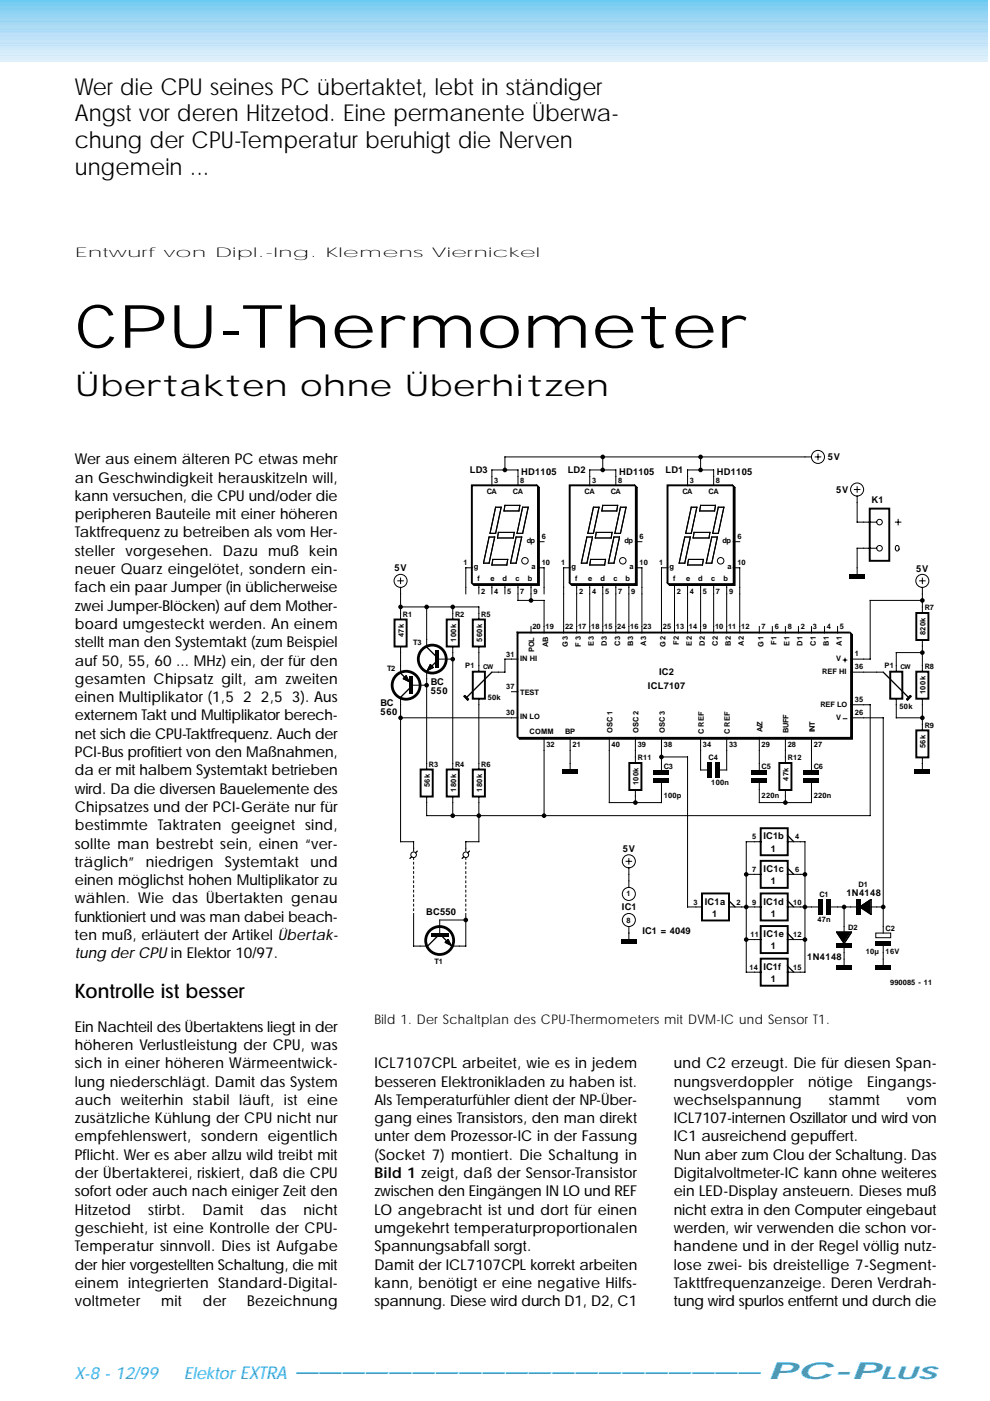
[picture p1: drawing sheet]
<svg xmlns="http://www.w3.org/2000/svg" width="210mm" height="297mm" viewBox="0 0 210 297" stroke-linecap="round" stroke-linejoin="round" font-family="sans-serif">
<path d="M0 13h209.5" fill="none" stroke="#d8eefc" stroke-width=".33"/>
<path d="M0 12.9h209.5" fill="none" stroke="#d7eefc" stroke-width=".33"/>
<path d="M0 12.9h209.5" fill="none" stroke="#d7eefb" stroke-width=".33"/>
<path d="M0 12.8h209.5" fill="none" stroke="#d7edfb" stroke-width=".33"/>
<path d="M0 12.7h209.5" fill="none" stroke="#d6edfb" stroke-width=".33"/>
<path d="M0 12.6h209.5" fill="none" stroke="#d5edfb" stroke-width=".33"/>
<path d="M0 12.5h209.5" fill="none" stroke="#d5ecfb" stroke-width=".33"/>
<path d="M0 12.4h209.5" fill="none" stroke="#d4ecfb" stroke-width=".33"/>
<path d="M0 12.3h209.5" fill="none" stroke="#d3ecfb" stroke-width=".33"/>
<path d="M0 12.2h209.5" fill="none" stroke="#d2ebfb" stroke-width=".33"/>
<path d="M0 12.1h209.5M0 12h209.5" fill="none" stroke="#d1ebfb" stroke-width=".33"/>
<path d="M0 11.9h209.5" fill="none" stroke="#d0eafb" stroke-width=".33"/>
<path d="M0 11.8h209.5M0 11.7h209.5" fill="none" stroke="#cfeafb" stroke-width=".33"/>
<path d="M0 11.7h209.5" fill="none" stroke="#cee9fb" stroke-width=".33"/>
<path d="M0 11.6h209.5" fill="none" stroke="#cde9fb" stroke-width=".33"/>
<path d="M0 11.5h209.5" fill="none" stroke="#cde9fa" stroke-width=".33"/>
<path d="M0 11.4h209.5" fill="none" stroke="#cce8fa" stroke-width=".33"/>
<path d="M0 11.3h209.5" fill="none" stroke="#cbe8fa" stroke-width=".33"/>
<path d="M0 11.2h209.5" fill="none" stroke="#cae8fa" stroke-width=".33"/>
<path d="M0 11.1h209.5" fill="none" stroke="#cae7fa" stroke-width=".33"/>
<path d="M0 11.1h209.5M0 11h209.5" fill="none" stroke="#c8e7fa" stroke-width=".33"/>
<path d="M0 10.9h209.5" fill="none" stroke="#c8e6fa" stroke-width=".33"/>
<path d="M0 10.8h209.5" fill="none" stroke="#c7e6fa" stroke-width=".33"/>
<path d="M0 10.7h209.5" fill="none" stroke="#c6e6fa" stroke-width=".33"/>
<path d="M0 10.6h209.5" fill="none" stroke="#c5e5fa" stroke-width=".33"/>
<path d="M0 10.5h209.5" fill="none" stroke="#c4e5f9" stroke-width=".33"/>
<path d="M0 10.5h209.5" fill="none" stroke="#c4e4f9" stroke-width=".33"/>
<path d="M0 10.4h209.5" fill="none" stroke="#c3e4f9" stroke-width=".33"/>
<path d="M0 10.3h209.5" fill="none" stroke="#c2e4f9" stroke-width=".33"/>
<path d="M0 10.2h209.5" fill="none" stroke="#c1e3f9" stroke-width=".33"/>
<path d="M0 10.1h209.5" fill="none" stroke="#c0e3f9" stroke-width=".33"/>
<path d="M0 10h209.5" fill="none" stroke="#c0e2f9" stroke-width=".33"/>
<path d="M0 9.9h209.5" fill="none" stroke="#bee2f9" stroke-width=".33"/>
<path d="M0 9.9h209.5" fill="none" stroke="#bee2f8" stroke-width=".33"/>
<path d="M0 9.8h209.5" fill="none" stroke="#bde0f8" stroke-width=".33"/>
<path d="M0 9.7h209.5M0 9.6h209.5" fill="none" stroke="#bce0f8" stroke-width=".33"/>
<path d="M0 9.5h209.5" fill="none" stroke="#bbe0f8" stroke-width=".33"/>
<path d="M0 9.4h209.5" fill="none" stroke="#bae0f8" stroke-width=".33"/>
<path d="M0 9.3h209.5" fill="none" stroke="#b9dff8" stroke-width=".33"/>
<path d="M0 9.3h209.5M0 9.2h209.5" fill="none" stroke="#b8dff8" stroke-width=".33"/>
<path d="M0 9.1h209.5M0 9h209.5" fill="none" stroke="#b6def7" stroke-width=".33"/>
<path d="M0 8.9h209.5" fill="none" stroke="#b4def7" stroke-width=".33"/>
<path d="M0 8.8h209.5" fill="none" stroke="#b4ddf7" stroke-width=".33"/>
<path d="M0 8.7h209.5" fill="none" stroke="#b3ddf7" stroke-width=".33"/>
<path d="M0 8.7h209.5" fill="none" stroke="#b2ddf7" stroke-width=".33"/>
<path d="M0 8.6h209.5" fill="none" stroke="#b1dcf7" stroke-width=".33"/>
<path d="M0 8.5h209.5M0 8.4h209.5" fill="none" stroke="#afdcf7" stroke-width=".33"/>
<path d="M0 8.3h209.5M0 8.2h209.5M0 8.1h209.5" fill="none" stroke="#addbf7" stroke-width=".33"/>
<path d="M0 8.1h209.5" fill="none" stroke="#acdaf7" stroke-width=".33"/>
<path d="M0 8h209.5M0 7.9h209.5" fill="none" stroke="#aadaf6" stroke-width=".33"/>
<path d="M0 7.8h209.5" fill="none" stroke="#a9d8f6" stroke-width=".33"/>
<path d="M0 7.7h209.5M0 7.6h209.5" fill="none" stroke="#a7d8f6" stroke-width=".33"/>
<path d="M0 7.5h209.5" fill="none" stroke="#a6d7f6" stroke-width=".33"/>
<path d="M0 7.5h209.5" fill="none" stroke="#a4d7f6" stroke-width=".33"/>
<path d="M0 7.4h209.5M0 7.3h209.5" fill="none" stroke="#a3d7f6" stroke-width=".33"/>
<path d="M0 7.2h209.5" fill="none" stroke="#a1d7f6" stroke-width=".33"/>
<path d="M0 7.1h209.5" fill="none" stroke="#a0d7f6" stroke-width=".33"/>
<path d="M0 7h209.5" fill="none" stroke="#a0d6f6" stroke-width=".33"/>
<path d="M0 6.9h209.5" fill="none" stroke="#9fd6f6" stroke-width=".33"/>
<path d="M0 6.8h209.5" fill="none" stroke="#9ed5f6" stroke-width=".33"/>
<path d="M0 6.7h209.5M0 6.6h209.5" fill="none" stroke="#9cd5f6" stroke-width=".33"/>
<path d="M0 6.5h209.5M0 6.4h209.5" fill="none" stroke="#9bd4f6" stroke-width=".33"/>
<path d="M0 6.3h209.5" fill="none" stroke="#9ad4f4" stroke-width=".33"/>
<path d="M0 6.3h209.5M0 6.2h209.5" fill="none" stroke="#98d3f4" stroke-width=".33"/>
<path d="M0 6.1h209.5" fill="none" stroke="#97d3f4" stroke-width=".33"/>
<path d="M0 6h209.5" fill="none" stroke="#96d2f4" stroke-width=".33"/>
<path d="M0 5.9h209.5" fill="none" stroke="#95d2f4" stroke-width=".33"/>
<path d="M0 5.8h209.5" fill="none" stroke="#94d2f4" stroke-width=".33"/>
<path d="M0 5.7h209.5" fill="none" stroke="#94d1f4" stroke-width=".33"/>
<path d="M0 5.7h209.5" fill="none" stroke="#93d1f4" stroke-width=".33"/>
<path d="M0 5.6h209.5" fill="none" stroke="#93d1f3" stroke-width=".33"/>
<path d="M0 5.5h209.5" fill="none" stroke="#92d0f3" stroke-width=".33"/>
<path d="M0 5.4h209.5" fill="none" stroke="#90d0f3" stroke-width=".33"/>
<path d="M0 5.3h209.5" fill="none" stroke="#8fd0f3" stroke-width=".33"/>
<path d="M0 5.2h209.5" fill="none" stroke="#8ecff3" stroke-width=".33"/>
<path d="M0 5.1h209.5" fill="none" stroke="#8dcff3" stroke-width=".33"/>
<path d="M0 5.1h209.5" fill="none" stroke="#8ccff3" stroke-width=".33"/>
<path d="M0 5h209.5" fill="none" stroke="#8bcef3" stroke-width=".33"/>
<path d="M0 4.9h209.5" fill="none" stroke="#8acef3" stroke-width=".33"/>
<path d="M0 4.8h209.5" fill="none" stroke="#89cef3" stroke-width=".33"/>
<path d="M0 4.7h209.5" fill="none" stroke="#88cdf3" stroke-width=".33"/>
<path d="M0 4.6h209.5M0 4.5h209.5" fill="none" stroke="#87cdf3" stroke-width=".33"/>
<path d="M0 4.5h209.5" fill="none" stroke="#86cdf3" stroke-width=".33"/>
<path d="M0 4.4h209.5" fill="none" stroke="#85ccf3" stroke-width=".33"/>
<path d="M0 4.3h209.5" fill="none" stroke="#84ccf3" stroke-width=".33"/>
<path d="M0 4.2h209.5" fill="none" stroke="#83cbf3" stroke-width=".33"/>
<path d="M0 4.1h209.5" fill="none" stroke="#81cbf3" stroke-width=".33"/>
<path d="M0 4h209.5" fill="none" stroke="#80cbf3" stroke-width=".33"/>
<path d="M0 3.9h209.5" fill="none" stroke="#7fcaf3" stroke-width=".33"/>
<path d="M0 3.9h209.5" fill="none" stroke="#7ecaf3" stroke-width=".33"/>
<path d="M0 3.8h209.5" fill="none" stroke="#7dcaf3" stroke-width=".33"/>
<path d="M0 3.7h209.5" fill="none" stroke="#7cc8f2" stroke-width=".33"/>
<path d="M0 3.6h209.5" fill="none" stroke="#79c8f2" stroke-width=".33"/>
<path d="M0 3.5h209.5M0 3.4h209.5" fill="none" stroke="#78c8f2" stroke-width=".33"/>
<path d="M0 3.3h209.5" fill="none" stroke="#77c8f2" stroke-width=".33"/>
<path d="M0 3.3h209.5" fill="none" stroke="#75c8f2" stroke-width=".33"/>
<path d="M0 3.2h209.5" fill="none" stroke="#73c7f2" stroke-width=".33"/>
<path d="M0 3.1h209.5" fill="none" stroke="#73c7f1" stroke-width=".33"/>
<path d="M0 3h209.5" fill="none" stroke="#70c7f1" stroke-width=".33"/>
<path d="M0 2.9h209.5" fill="none" stroke="#6fc6f1" stroke-width=".33"/>
<path d="M0 2.8h209.5" fill="none" stroke="#6ec6f1" stroke-width=".33"/>
<path d="M0 2.7h209.5" fill="none" stroke="#6cc5f1" stroke-width=".33"/>
<path d="M0 2.6h209.5" fill="none" stroke="#69c5f1" stroke-width=".33"/>
<path d="M0 2.5h209.5" fill="none" stroke="#68c4f0" stroke-width=".33"/>
<path d="M0 2.4h209.5" fill="none" stroke="#67c4f0" stroke-width=".33"/>
<path d="M0 2.3h209.5" fill="none" stroke="#66c4f0" stroke-width=".33"/>
<path d="M0 2.2h209.5" fill="none" stroke="#64c3f0" stroke-width=".33"/>
<path d="M0 2.2h209.5" fill="none" stroke="#63c3f0" stroke-width=".33"/>
<path d="M0 2.1h209.5" fill="none" stroke="#62c3f0" stroke-width=".33"/>
<path d="M0 2h209.5" fill="none" stroke="#60c2f0" stroke-width=".33"/>
<path d="M0 1.9h209.5" fill="none" stroke="#5fc2f0" stroke-width=".33"/>
<path d="M0 1.8h209.5" fill="none" stroke="#5ec2f0" stroke-width=".33"/>
<path d="M0 1.7h209.5M0 1.6h209.5" fill="none" stroke="#5bc1f0" stroke-width=".33"/>
<path d="M0 1.6h209.5" fill="none" stroke="#58c1f0" stroke-width=".33"/>
<path d="M0 1.5h209.5" fill="none" stroke="#57c0ef" stroke-width=".33"/>
<path d="M0 1.4h209.5" fill="none" stroke="#55c0ef" stroke-width=".33"/>
<path d="M0 1.3h209.5" fill="none" stroke="#54beef" stroke-width=".33"/>
<path d="M0 1.2h209.5" fill="none" stroke="#52beef" stroke-width=".33"/>
<path d="M0 1.1h209.5" fill="none" stroke="#51beef" stroke-width=".33"/>
<path d="M0 1h209.5" fill="none" stroke="#4fbeef" stroke-width=".33"/>
<path d="M0 1h209.5" fill="none" stroke="#4dbeef" stroke-width=".33"/>
<path d="M0 .9h209.5" fill="none" stroke="#4cbeef" stroke-width=".33"/>
<path d="M0 .8h209.5" fill="none" stroke="#49beef" stroke-width=".33"/>
<path d="M0 .7h209.5" fill="none" stroke="#48bdef" stroke-width=".33"/>
<path d="M0 .6h209.5" fill="none" stroke="#46bdef" stroke-width=".33"/>
<path d="M0 .5h209.5" fill="none" stroke="#44bdef" stroke-width=".33"/>
<path d="M0 .4h209.5" fill="none" stroke="#42bcef" stroke-width=".33"/>
<path d="M0 .4h209.5" fill="none" stroke="#40bcef" stroke-width=".33"/>
<path d="M0 .3h209.5" fill="none" stroke="#3ebcef" stroke-width=".33"/>
<path d="M0 .2h209.5" fill="none" stroke="#3bbbef" stroke-width=".33"/>
<path d="M0 .1h209.5" fill="none" stroke="#38bbef" stroke-width=".33"/>
<path d="M0 0h209.5" fill="none" stroke="#35bbef" stroke-width=".33"/>
<g fill="#fff">
<path d="M15.5 94.5h56.5v186.3h-56.5z" fill-rule="evenodd"/>
<path d="M79 222.6h56.5v58.2h-56.5z" fill-rule="evenodd"/>
<path d="M142.5 222.6h56.5v58.2h-56.5z" fill-rule="evenodd"/>
<path d="M15.5 16.2h120v27.9h-120z" fill-rule="evenodd"/>
<path d="M15.5 48h120v11.6h-120z" fill-rule="evenodd"/>
<path d="M79 94.5h120v116.5h-120z" fill-rule="evenodd"/>
</g>
<g fill="#000">
<path d="M103.6 113.8h.2v.2l-1.2 5.5h-.2zM104.4 118.5h.2v.2l-.2 1.2h-.2zM104.8 113.8h.2v.2l-1.2 5.5h-.2zM105 107.4h.2v.2l-1.2 5.6h-.2zM105.6 112.8h.2v.2l-.2 1.2h-.2zM106.2 107.4h.2v.2l-1.2 5.6h-.2zM107 107h.2v.2l-.2 1.2h-.2zM107.6 118.5h.1v.2l-.1 1.2h-.2zM108.9 112.8h.2v.2l-.2 1.2h-.2zM109.3 113.8h.2v.2l-1.2 5.5h-.2zM110.1 107h.2v.2l-.2 1.2h-.2zM110.5 113.8h.2v.2l-1.2 5.5h-.2z"/>
<path d="M110.7 107.4h.2v.2l-1.2 5.6h-.2zM111.9 107.4h.2v.2l-1.2 5.6h-.2zM113.7 102.7h.2l.6 .6v.2h-.2l-.6-.6zM124.3 113.8h.2v.2l-1.1 5.5h-.2zM125.1 118.5h.2v.2l-.2 1.2h-.2zM125.5 113.8h.2v.2l-1.2 5.5h-.2zM125.7 107.4h.2v.2l-1.2 5.6h-.2zM126.3 112.8h.2v.2l-.2 1.2h-.2zM126.9 107.4h.2v.2l-1.2 5.6h-.2zM127.7 107h.2v.2l-.2 1.2h-.2zM128.3 118.5h.2v.2l-.2 1.2h-.2zM129.7 112.8h.2v.2l-.2 1.2h-.2z"/>
<path d="M130.1 113.8h.2v.2l-1.2 5.5h-.2zM130.9 107h.2v.2l-.2 1.2h-.2zM131.3 113.8h.2v.2l-1.2 5.5h-.2zM131.5 107.4h.2v.2l-1.2 5.6h-.2zM132.6 107.4h.2v.2l-1.1 5.6h-.2zM134.4 102.7h.2l.6 .6v.2h-.2l-.6-.6zM145.1 113.8h.2v.2l-1.2 5.5h-.2zM145.9 118.5h.2v.2l-.2 1.2h-.2zM146.3 113.8h.2v.2l-1.2 5.5h-.2zM146.5 107.4h.2v.2l-1.2 5.6h-.2zM147.1 112.8h.2v.2l-.2 1.2h-.2zM147.7 107.4h.2v.2l-1.2 5.6h-.2z"/>
<path d="M148.4 107h.2v.2l-.2 1.2h-.2zM149 118.5h.2v.2l-.2 1.2h-.2zM150.4 112.8h.2v.2l-.2 1.2h-.2zM150.8 113.8h.2v.2l-1.2 5.5h-.2zM151.6 107h.2v.2l-.2 1.2h-.2zM152 113.8h.2v.2l-1.2 5.5h-.2zM152.2 107.4h.2v.2l-1.2 5.6h-.2zM153.4 107.4h.2v.2l-1.2 5.6h-.2zM155.2 102.7h.2l.6 .6v.2h-.2l-.6-.6zM90.4 137.1h.2l2.1 2.1v.2h-.2l-2.1-2.1zM99.8 123.4h.2l.6 .6v.2h-.2l-.6-.6zM120.6 123.4h.2l.6 .6v.2h-.2l-.6-.6z"/>
<path d="M141.3 123.4h.2l.6 .6v.2h-.2l-.6-.6zM180.1 133.9h.2l.5 .6v.2h-.2l-.5-.6zM180.1 121.7h3.3v1h-3.3zM84.8 142.6h.2l2.2 2.2v.2h-.2l-2.2-2.2zM85.4 143.8l1.4 .6v.2l-1.4-.6zM86 143.2h.2l.6 1.4h-.2zM85.4 143.8l.6-.6h.2v.2l-.6 .6h-.2zM86.8 143.4h.8v3.8h-.8zM86.8 145.8h.2v.2l-2 1.9h-.2v-.2zM91.2 140.8h.2v.2l-.6 1.2h-.2zM91.2 140.8h.2l.5 .6v.2h-.2l-.5-.6zM90.6 142l1.3-.6v.2l-1.1 .6h-.2z"/>
<path d="M92.3 137.9h.8v3.7h-.8zM90.4 142.2l2.1-2.2h.2v.2l-2.1 2.2h-.2zM98.3 147.5h.2l.8 .8v.2h-.2l-.8-.8zM98.5 147.3h.2l.8 .8v.2h-.2l-.8-.8zM98.5 147.5h.2l.6 1h-.2zM98.5 147.3h.2v.2l-.4 .2zM99.3 148.1h.2v.2l-.4 .2zM98.9 147.7l5.3-5.3h.2v.2l-5.3 5.3h-.2zM109.5 156h.2l.6 .6v.2h-.2l-.6-.6zM187.2 142.4h.2l5.3 5.3v.2h-.2l-5.3-5.3zM192.1 148.1l.4 .2v.2h-.2zM192.9 147.3h.2v.2l-.8 .8h-.2v-.2z"/>
<path d="M192.9 147.5h.2v.2l-.6 .8h-.2zM192.9 147.3h.2l.2 .4-.4-.2zM193.1 147.5h.2v.2l-.8 .8h-.2v-.2zM119.2 163.2h3.4v.9h-3.4zM138.6 163.4h3.3v.9h-3.3zM138.6 164.9h3.3v1h-3.3zM150 161.6h1v3.3h-1zM151.6 161.6h1v3.3h-1zM159.3 163.4h3.4v.9h-3.4zM159.3 164.9h3.4v1h-3.4zM166.8 177h.2l1.4 1.4v.2h-.2l-1.4-1.4zM170.4 163.4h3.3v.9h-3.3z"/>
<path d="M170.4 164.9h3.3v1h-3.3zM193.9 163.2h3.3v.9h-3.3zM87.2 181.5h.2v.2l-.4 .4h-.2v-.2zM88 180.7l.4-.4h.2v.2l-.4 .4h-.2zM91.4 197.9h3.7v.8h-3.7zM92.7 198.3h.2v.2l-2.1 2.2h-.2v-.2zM93.5 198.3h.2l2.2 2.2v.2h-.2l-2.2-2.2zM94.3 199.7l1.4 .6v.2l-1.4-.6zM94.9 199.1h.2v.2l-.6 .6h-.2v-.2zM94.9 199.1h.2l.6 1.4h-.2zM98.3 181.5h.2v.2l-.4 .4h-.2v-.2zM99.1 180.7l.4-.4h.1v.2l-.3 .4h-.2z"/>
<path d="M154.4 190.8h.2l1.4 1.4v.2h-.2l-1.4-1.4zM166.8 183.9h.2l1.4 1.4v.2h-.2l-1.4-1.4zM166.8 190.8h.2l1.4 1.4v.2h-.2l-1.4-1.4zM166.8 197.7h.2l1.4 1.4v.2h-.2l-1.4-1.4zM173.5 190.6h1v3.4h-1zM175.1 190.6h1v3.4h-1zM177.3 197.5h.2l1.6 2.6h-.2zM180.4 197.5h.2v.2l-1.5 2.4h-.2zM181.4 190.6h1v3.4h-1zM182.2 192.2l2.6 1.6v.2l-2.6-1.6zM182.2 192.2l2.6-1.6v.2l-2.4 1.6h-.2zM131.7 199.1h3.3v1h-3.3z"/>
<path d="M166.8 204.6h.2l1.4 1.4v.2h-.2l-1.4-1.4zM177.3 199.9h3.3v1h-3.3zM177.3 204.6h3.3v1h-3.3zM185.6 199.5h3.3v1h-3.3zM185.6 204.6h3.3v1h-3.3z"/>
<circle cx="107.1" cy="99.6" r=".49"/>
<circle cx="127.8" cy="99.6" r=".49"/>
<circle cx="127.8" cy="96.9" r=".49"/>
<circle cx="148.5" cy="99.6" r=".49"/>
<circle cx="148.5" cy="96.9" r=".49"/>
<circle cx="84.9" cy="128.7" r=".49"/>
<circle cx="90.5" cy="128.7" r=".49"/>
<circle cx="96" cy="128.7" r=".49"/>
<circle cx="96" cy="139.7" r=".49"/>
<circle cx="112.6" cy="127.3" r=".49"/>
<circle cx="195.6" cy="127.3" r=".49"/>
<circle cx="195.6" cy="138.4" r=".49"/>
<circle cx="84.9" cy="152.2" r=".49"/>
<circle cx="90.5" cy="145.3" r=".49"/>
<circle cx="195.6" cy="152.2" r=".49"/>
<circle cx="96" cy="172.9" r=".49"/>
<circle cx="101.5" cy="172.9" r=".49"/>
<circle cx="115.3" cy="172.9" r=".49"/>
<circle cx="134.7" cy="170.2" r=".49"/>
<circle cx="140.2" cy="160.5" r=".49"/>
<circle cx="166.5" cy="170.2" r=".49"/>
<circle cx="98.8" cy="195.1" r=".49"/>
<circle cx="158.2" cy="185.4" r=".49"/>
<circle cx="158.2" cy="192.3" r=".49"/>
<circle cx="158.2" cy="199.2" r=".49"/>
<circle cx="170.7" cy="192.3" r=".49"/>
<circle cx="170.7" cy="185.4" r=".49"/>
<circle cx="170.7" cy="199.2" r=".49"/>
<circle cx="179" cy="192.3" r=".49"/>
<circle cx="187.3" cy="192.3" r=".49"/>
</g>
<g fill="none" stroke="#000" stroke-width=".21">
<path d="M104.2 99.6h5.7M104.3 99.5v3.6M107 96.9h65.2M107.1 96.8v2.9M109.8 99.5v3.4M124.9 99.6h5.8M125 99.5v3.6M127.8 96.8v2.9M130.6 99.5v3.4M145.7 99.6h5.7M145.8 99.5v3.6M148.5 96.8v2.9"/>
<path d="M151.3 99.5v3.4M172.7 96.9h1.4M173.4 96.2v1.4M99.9 102.7v20.9M100 102.8h13.9M100.1 103h13.9v20.7h-13.9zM102.4 119.4h1.4M103.6 113.9h1.4M103.8 113.1h1.4M104.2 119.8h3.4M104.4 118.6h3.3M105 107.5h1.4"/>
<path d="M105.4 114.1h3.5M105.6 112.9h3.5M106.8 108.3h3.3M107 107.1h3.3M108.1 119.4h1.4M109.3 113.9h1.4M109.5 113.1h1.4M110.7 107.5h1.4M113.9 114.9h1.6M114.2 103.1v20.9M114.4 103.3v20.7M120.7 102.7v20.9"/>
<path d="M120.8 102.8h13.8M120.9 103h13.8v20.7h-13.8zM123.2 119.4h1.3M124.3 113.9h1.4M124.5 113.1h1.4M124.9 119.8h3.4M125.1 118.6h3.4M125.7 107.5h1.4M126.1 114.1h3.6M126.3 112.9h3.6M127.5 108.3h3.4M127.7 107.1h3.4"/>
<path d="M128.9 119.4h1.4M130.1 113.9h1.4M130.3 113.1h1.4M131.5 107.5h1.3M134.6 114.9h1.6M134.9 103.1v20.9M135.1 103.3v20.7M141.4 102.7v20.9M141.5 102.8h13.9M141.6 103h13.9v20.7h-13.9zM143.9 119.4h1.4M145.1 113.9h1.4"/>
<path d="M145.3 113.1h1.4M145.7 119.8h3.3M145.9 118.6h3.3M146.5 107.5h1.4M146.9 114.1h3.5M147.1 112.9h3.5M148.2 108.3h3.4M148.4 107.1h3.4M149.6 119.4h1.4M150.8 113.9h1.4M151 113.1h1.4M152.2 107.5h1.4"/>
<path d="M155.4 114.9h1.5M155.7 103.1v20.9M155.9 103.3v20.7M181 103.8h1.4M181.6 110.7h4.4M181.6 116.2h4.4M181.7 103.1v1.4M181.7 105.1v5.7M181.7 116.1v6.2M184.3 107.7h4.3v11.3h-4.3zM184.5 107.9h4v10.9h-4zM189.7 110.7h1.4"/>
<path d="M189.8 116.3l.1 .3 .3 .2 .4-.2v-.3M189.8 116.5l.1-.6 .3-.3 .4 .3v.6M190.4 110v1.4M83.5 131.2h2.8v6h-2.8zM83.7 131.4h2.4v5.6h-2.4zM84.2 123.1h1.4M84.8 128.7h16.8M84.9 122.5v1.3M84.9 124.4v6.9M84.9 137.1v5.5M90.5 128.6v8.5M92.5 139.7h2"/>
<path d="M94.6 131.2h2.8v6h-2.8zM94.7 139.7h1.4M94.8 131.4h2.4v5.6h-2.4zM96 128.6v2.7M96 137.1v26.1M98.7 120.4h1.5M98.8 120.3v5.7M100.1 131.2h2.8v6h-2.8zM100.2 123.9h14.1M100.3 131.4h2.4v5.6h-2.4zM100.4 124.1h14.1M101.5 123.8v2.2"/>
<path d="M101.5 128.6v2.7M101.5 137.1v5.3M104.3 124v2M107 139.7h2.9M107.1 124v2M107.1 139.6v3M109.5 134h70.6M109.6 133.9v22.1M109.7 127.3h5.8M109.8 134.2h70.6v22.1h-70.6zM109.8 124v3.4M112.6 124v3.4"/>
<path d="M112.6 132.7v1.6M113.9 120.4h1.6M115.4 120.3v5.7M115.4 127.2v7.1M119.4 120.4h1.6M119.5 120.3v14M121 123.9h14M121.2 124.1h14M122.3 123.8v10.5M125 124v10.3M127.8 124v10.3M130.6 124v10.3"/>
<path d="M133.3 124v10.3M134.6 120.4h1.6M136.1 120.3v14M140.1 120.4h1.6M140.2 120.3v14M141.7 123.9h14.1M141.9 124.1h14.1M143 123.8v10.5M145.8 124v10.3M148.5 124v10.3M151.3 124v10.3M154.1 124v10.3"/>
<path d="M155.4 120.4h1.5M156.8 120.3v14M161 132.7v1.6M163.8 132.7v1.6M166.5 132.7v1.6M169.3 132.7v1.6M172.1 132.7v1.6M174.8 132.7v1.6M177.6 132.7v1.6M178.7 139.9h1M179.2 139.4v1M180.3 139.7h4.3"/>
<path d="M180.5 134.3v22.3M180.7 134.5v22.1M184.4 127.3h11.3M184.5 127.2v12.6M189.9 138.4h5.8M190 138.3v4.1M194.2 129.9h2.7v5.9h-2.7zM194.4 130.1h2.3v5.5h-2.3zM194.9 123.1h1.4M195.6 122.5v1.3M195.6 124.4v5.6M195.6 135.7v6.7"/>
<path d="M84.8 152.2h25.1M84.9 148.1v30.5M87 145.3h2M89.2 145.3h1.4M90.5 142.4v20.8M100.1 142.3h2.8v5.9h-2.8zM100.3 142.5h2.4v5.5h-2.4zM101.5 148.1v15.1M104.2 142.5h3M108.3 146.7h1.6M110.1 156.5h70.5M110.1 156.7h70.7"/>
<path d="M115.4 156.2v16.8M120.9 156.2v7.5M129.2 156.2v14.1M134.7 156.2v5.6M140.2 156.2v7.5M148.5 156.2v7.2M154.1 156.2v7.2M161 156.2v7.5M166.5 156.2v5.6M172.1 156.2v7.5M178.7 152.4h1M180.3 152.2h7.1"/>
<path d="M180.3 142.5h7.1M180.3 149.4h4.3M184.5 149.3v23.7M187.3 152.1v45.8M188.6 142.3h2.8v5.9h-2.8zM188.8 142.5h2.4v5.5h-2.4zM189.9 152.2h5.8M190 148.1v4.2M194.2 142.3h2.7v5.9h-2.7zM194.2 154.8h2.7v5.9h-2.7zM194.4 142.5h2.3v5.5h-2.3zM194.4 155h2.3v5.5h-2.3z"/>
<path d="M195.6 148.1v6.8M84.8 178.5h3M87.7 178.4v2.1M89.1 163.1h2.7v5.9h-2.7zM89.3 163.3h2.3v5.5h-2.3zM90.4 172.9h94.2M90.5 168.9v4.1M94.6 163.1h2.8v5.9h-2.8zM94.8 163.3h2.4v5.5h-2.4zM96 168.9v4.1M98.7 178.5h2.9M98.8 178.4v2.1"/>
<path d="M100.1 163.1h2.8v5.9h-2.8zM100.3 163.3h2.4v5.5h-2.4zM101.5 168.9v9.7M129.1 170.2h11.2M133.3 161.7h2.8v5.9h-2.8zM133.5 161.9h2.4v5.5h-2.4zM134.7 167.5v2.8M140.1 160.5h5.8M140.2 165.7v4.6M145.8 160.4v32M148.4 163.3h2M152.4 163.3h1.8"/>
<path d="M158.1 178.5h3.4M158.2 178.4v27.8M160.9 170.2h11.3M161 165.7v4.6M161.2 175.5h5.9v5.9h-5.9zM161.4 175.7h5.5v5.5h-5.5zM165.1 161.7h2.8v5.9h-2.8zM165.3 161.9h2.4v5.5h-2.4zM166.5 167.5v2.8M166.8 178.5h4M170.7 178.4v27.8M172.1 165.7v4.6"/>
<path d="M195.6 160.6v3.1M87.7 181.7v.6M87.7 182.7v.6M87.7 183.7v.6M87.7 184.7v.6M87.7 185.7v.6M87.7 186.7v.6M87.7 187.7v.5M87.7 188.6v.6M87.7 189.6v.6M87.7 190.6v.6M87.7 191.6v.6"/>
<path d="M87.7 192.6v.6M87.7 193.6v7.1M93.1 195.1h5.8M93.2 195v1.3M93.2 196.5v2M98.8 181.7v.6M98.8 182.7v.6M98.8 183.7v.6M98.8 184.7v.6M98.8 185.7v.6M98.8 186.7v.6M98.8 187.7v.5"/>
<path d="M98.8 188.6v.6M98.8 189.6v.6M98.8 190.6v.6M98.8 191.6v.6M98.8 192.6v.6M98.8 193.6v7.1M132.6 182.6h1.4M133.3 181.9v1.4M133.3 183.9v4.3M133.3 196.3v3.4M145.7 192.3h3.3M148.7 189.3h6v6h-6z"/>
<path d="M148.9 189.5h5.6v5.6h-5.6zM154.4 192.3h7.1M158.1 185.4h3.4M158.1 199.2h3.4M161.2 182.4h5.9v5.9h-5.9zM161.2 189.3h5.9v6h-5.9zM161.2 196.2h5.9v6h-5.9zM161.4 182.6h5.5v5.5h-5.5zM161.4 189.5h5.5v5.6h-5.5zM161.4 196.4h5.5v5.6h-5.5zM166.8 192.3h7.1M166.8 185.4h4"/>
<path d="M166.8 199.2h4M175.9 192.3h5.7M177.3 197.6h3.3M179 192.2v5.7M184.4 192.3h3M184.7 190.6v3.4M185.7 197.8h3.1v1h-3.1zM87.6 200.6h3M95.9 200.6h3M158.1 206.1h3.4M161.2 203.2h5.9v5.9h-5.9zM161.4 203.4h5.5v5.5h-5.5z"/>
<path d="M166.8 206.1h4M179 200.7v4.5M187.3 200.3v4.9"/>
<circle cx="173.4" cy="96.9" r="1.38"/>
<circle cx="111.3" cy="118.9" r=".69"/>
<circle cx="132" cy="118.9" r=".69"/>
<circle cx="152.8" cy="118.9" r=".69"/>
<circle cx="181.7" cy="103.8" r="1.38"/>
<circle cx="186.5" cy="116.2" r=".59"/>
<circle cx="186.5" cy="110.7" r=".59"/>
<circle cx="84.9" cy="123.2" r="1.38"/>
<circle cx="195.6" cy="123.2" r="1.38"/>
<circle cx="87.7" cy="181.2" r=".59"/>
<circle cx="98.8" cy="181.2" r=".59"/>
<circle cx="133.3" cy="195.1" r="1.38"/>
<circle cx="133.3" cy="189.5" r="1.38"/>
<circle cx="133.3" cy="182.6" r="1.38"/>
</g>
<path d="M85.4 143.8l.6-.6 .6 1.2zM91.2 140.8l.5 .6-1.1 .6zM177.3 197.5h3.1l-1.5 2.4zM182.2 192.2l2.4-1.6v3.2zM94.3 199.7l.6-.6 .6 1.2z" fill="#000"/>
<g fill="none" stroke="#000" stroke-width=".59">
<circle cx="91.7" cy="139.7" r="2.96"/>
<circle cx="86.1" cy="145.3" r="2.96"/>
<circle cx="93.2" cy="199.4" r="2.96"/>
</g>
<path d="M79 214.8h120v3.9h-120z" fill-rule="evenodd" fill="#fff"/>
<text font-size="12.7" x="15.9" y="73.7">CPU-Thermometer</text>
<text font-size="6.3" x="15.9" y="84">Übertakten ohne Überhitzen</text>
<g font-size="4.9">
<text x="15.9" y="20.1">Wer die CPU seines PC übertaktet, lebt in ständiger</text>
<text x="15.9" y="25.7">Angst vor deren Hitzetod. Eine permanente Überwa-</text>
<text x="15.9" y="31.4">chung der CPU-Temperatur beruhigt die Nerven</text>
<text x="15.9" y="37">ungemein ...</text>
</g>
<text font-size="4.9" fill="#00a9ec" x="62.5" y="292.5">———————————————————— PC-P</text>
<text font-size="4.2" x="15.9" y="211.7">Kontrolle ist besser</text>
<text font-size="3.7" fill="#00a9ec" x="186.6" y="292.5">LUS</text>
<g font-size="3.5" fill="#00a9ec">
<text x="15.9" y="292.5">X-8 - 12/99</text>
<text x="39" y="292.5">Elektor EXTRA</text>
</g>
<g font-size="3.2">
<text x="15.9" y="98.4">Wer aus einem älteren PC etwas mehr</text>
<text x="15.9" y="102.3">an Geschwindigkeit herauskitzeln will,</text>
<text x="15.9" y="106.2">kann versuchen, die CPU und/oder die</text>
<text x="15.9" y="110.1">peripheren Bauteile mit einer höheren</text>
<text x="15.9" y="113.9">Taktfrequenz zu betreiben als vom Her-</text>
<text x="15.9" y="117.8">steller vorgesehen. Dazu muß kein</text>
<text x="15.9" y="121.7">neuer Quarz eingelötet, sondern ein-</text>
<text x="15.9" y="125.6">fach ein paar Jumper (in üblicherweise</text>
<text x="15.9" y="129.5">zwei Jumper-Blöcken) auf dem Mother-</text>
<text x="15.9" y="133.3">board umgesteckt werden. An einem</text>
<text x="15.9" y="137.2">stellt man den Systemtakt (zum Beispiel</text>
<text x="15.9" y="141.1">auf 50, 55, 60 ... MHz) ein, der für den</text>
<text x="15.9" y="145">gesamten Chipsatz gilt, am zweiten</text>
<text x="15.9" y="148.9">einen Multiplikator (1,5 2 2,5 3). Aus</text>
<text x="15.9" y="152.8">externem Takt und Multiplikator berech-</text>
<text x="15.9" y="156.6">net sich die CPU-Taktfrequenz. Auch der</text>
<text x="15.9" y="160.5">PCI-Bus profitiert von den Maßnahmen,</text>
<text x="15.9" y="164.4">da er mit halbem Systemtakt betrieben</text>
<text x="15.9" y="168.3">wird. Da die diversen Bauelemente des</text>
<text x="15.9" y="172.2">Chipsatzes und der PCI-Geräte nur für</text>
<text x="15.9" y="176">bestimmte Taktraten geeignet sind,</text>
<text x="15.9" y="179.9">sollte man bestrebt sein, einen “ver-</text>
<text x="15.9" y="183.8">träglich”</text>
<text x="30.9" y="183.8">niedrigen</text>
<text x="47.7" y="183.8">Systemtakt und</text>
<text x="15.9" y="187.7">einen möglichst hohen Multiplikator zu</text>
<text x="15.9" y="191.6">wählen. Wie das Übertakten genau</text>
<text x="15.9" y="195.4">funktioniert und was man dabei beach-</text>
<text x="15.9" y="199.3">ten muß, erläutert der Artikel Übertak-</text>
<text x="15.9" y="203.2">tung der CPU in Elektor 10/97.</text>
<text x="15.9" y="218.7">Ein Nachteil des Übertaktens liegt in der</text>
<text x="15.9" y="222.6">höheren Verlustleistung der CPU, was</text>
<text x="15.9" y="226.5">sich in einer höheren Wärmeentwick-</text>
<text x="79.4" y="226.5">ICL7107CPL arbeitet, wie es in jedem</text>
<text x="142.9" y="226.5">und C2 erzeugt. Die für diesen Span-</text>
<text x="15.9" y="230.4">lung niederschlägt. Damit das System</text>
<text x="79.4" y="230.4">besseren Elektronikladen zu haben ist.</text>
<text x="142.9" y="230.4">nungsverdoppler</text>
<text x="171.3" y="230.4">nötige</text>
<text x="183.9" y="230.4">Eingangs-</text>
<text x="15.9" y="234.2">auch weiterhin stabil läuft, ist eine</text>
<text x="15.9" y="238.1">zusätzliche Kühlung der CPU nicht nur</text>
<text x="79.4" y="234.2">Als Temperaturfühler dient der NP-Über-</text>
<text x="79.4" y="238.1">gang eines Transistors, den man direkt</text>
<text x="142.9" y="234.2">wechselspannung</text>
<text x="142.9" y="238.1">ICL7107-internen Oszillator und wird von</text>
<text x="175.7" y="234.2">stammt</text>
<text x="192.3" y="234.2">vom</text>
<text x="15.9" y="242">empfehlenswert, sondern eigentlich</text>
<text x="15.9" y="245.9">Pflicht. Wer es aber allzu wild treibt mit</text>
<text x="79.4" y="242">unter dem Prozessor-IC in der Fassung</text>
<text x="79.4" y="245.9">(Socket 7) montiert. Die Schaltung in</text>
<text x="142.9" y="242">IC1 ausreichend gepuffert.</text>
<text x="142.9" y="245.9">Nun aber zum Clou der Schaltung. Das</text>
<text x="15.9" y="249.8">der Übertakterei, riskiert, daß die CPU</text>
<text x="79.4" y="249.8">Bild 1 zeigt, daß der Sensor-Transistor</text>
<text x="142.9" y="249.8">Digitalvoltmeter-IC kann ohne weiteres</text>
<text x="15.9" y="253.6">sofort oder auch nach einiger Zeit den</text>
<text x="15.9" y="257.5">Hitzetod</text>
<text x="31.4" y="257.5">stirbt.</text>
<text x="42.9" y="257.5">Damit</text>
<text x="55.3" y="257.5">das</text>
<text x="64.3" y="257.5">nicht</text>
<text x="79.4" y="253.6">zwischen den Eingängen IN LO und REF</text>
<text x="79.4" y="257.5">LO angebracht ist und dort für einen</text>
<text x="142.9" y="253.6">ein LED-Display ansteuern. Dieses muß</text>
<text x="142.9" y="257.5">nicht extra in den Computer eingebaut</text>
<text x="15.9" y="261.4">geschieht, ist eine Kontrolle der CPU-</text>
<text x="79.4" y="261.4">umgekehrt temperaturproportionalen</text>
<text x="142.9" y="261.4">werden, wir verwenden die schon vor-</text>
<text x="15.9" y="265.3">Temperatur sinnvoll. Dies ist Aufgabe</text>
<text x="15.9" y="269.2">der hier vorgestellten Schaltung, die mit</text>
<text x="79.4" y="265.3">Spannungsabfall sorgt.</text>
<text x="79.4" y="269.2">Damit der ICL7107CPL korrekt arbeiten</text>
<text x="142.9" y="265.3">handene und in der Regel völlig nutz-</text>
<text x="142.9" y="269.2">lose zwei- bis dreistellige 7-Segment-</text>
<text x="15.9" y="273">einem integrierten Standard-Digital-</text>
<text x="79.4" y="273">kann, benötigt er eine negative Hilfs-</text>
<text x="142.9" y="273">Takttfrequenzanzeige. Deren Verdrah-</text>
<text x="15.9" y="276.9">voltmeter</text>
<text x="34.2" y="276.9">mit</text>
<text x="43" y="276.9">der</text>
<text x="52.4" y="276.9">Bezeichnung</text>
<text x="79.4" y="276.9">spannung. Diese wird durch D1, D2, C1</text>
<text x="142.9" y="276.9">tung wird spurlos entfernt und durch die</text>
</g>
<g font-size="2.8">
<text x="15.9" y="54.6">Entwurf von Dipl.-Ing. Klemens Viernickel</text>
<text x="79.4" y="217.2">Bild 1. Der Schaltplan des CPU-Thermometers mit DVM-IC und Sensor T1.</text>
</g>
<g font-size="2">
<text x="99.6" y="100.3">LD3</text>
<text x="110.5" y="100.7">HD1105</text>
<text x="120.4" y="100.3">LD2</text>
<text x="131.3" y="100.7">HD1105</text>
<text x="141.1" y="100.3">LD1</text>
<text x="152" y="100.7">HD1105</text>
<text x="175.5" y="97.6">5V</text>
<text x="177.3" y="104.5">5V</text>
<text x="184.8" y="106.7">K1</text>
<text x="83.6" y="121.1">5V</text>
<text x="194.3" y="121.3">5V</text>
<text x="139.8" y="143.2">IC2</text>
<text x="80.7" y="149.7">BC</text>
<text x="91.4" y="145.2">BC</text>
<text x="91.4" y="147.2">550</text>
<text x="137.4" y="146.2">ICL7107</text>
<text x="80.7" y="151.7">560</text>
<text x="161.9" y="178">IC1b</text>
<text x="132" y="180.5">5V</text>
<text x="161.9" y="184.9">IC1c</text>
<text x="163.5" y="180.5">1</text>
<text x="149.4" y="191.8">IC1a</text>
<text x="161.9" y="191.8">IC1d</text>
<text x="163.5" y="187.5">1</text>
<text x="179.5" y="190">1N4148</text>
<text x="90.4" y="194">BC550</text>
<text x="131.9" y="193">IC1</text>
<text x="151" y="194.4">1</text>
<text x="163.5" y="194.4">1</text>
<text x="136.2" y="198.1">IC1 = 4049</text>
<text x="161.9" y="198.7">IC1e</text>
<text x="163.5" y="201.3">1</text>
<text x="171.2" y="203.5">1N4148</text>
<text x="161.9" y="205.6">IC1f</text>
<text x="163.5" y="208.2">1</text>
</g>
<g font-size="1.6">
<text x="103.2" y="104.7">CA</text>
<text x="104.8" y="102.3">3</text>
<text x="108.7" y="104.7">CA</text>
<text x="110.3" y="102.3">8</text>
<text x="123.9" y="104.7">CA</text>
<text x="125.5" y="102.3">3</text>
<text x="129.5" y="104.7">CA</text>
<text x="131.1" y="102.3">8</text>
<text x="144.7" y="104.7">CA</text>
<text x="146.3" y="102.3">3</text>
<text x="150.2" y="104.7">CA</text>
<text x="151.8" y="102.3">8</text>
<text x="98.3" y="119.9">1</text>
<text x="111.7" y="115.1">dp</text>
<text x="114.9" y="119.9">10</text>
<text x="114.9" y="114.4">6</text>
<text x="119" y="119.9">1</text>
<text x="132.4" y="115.1">dp</text>
<text x="135.6" y="119.9">10</text>
<text x="135.6" y="114.4">6</text>
<text x="139.8" y="119.9">1</text>
<text x="153.2" y="115.1">dp</text>
<text x="156.3" y="119.9">10</text>
<text x="156.3" y="114.4">6</text>
<text x="100.4" y="120.7">g</text>
<text x="101.2" y="123.2">f</text>
<text x="104" y="123.2">e</text>
<text x="106.6" y="123.2">d</text>
<text x="109.3" y="123.2">c</text>
<text x="111.9" y="123.2">b</text>
<text x="112.7" y="120.7">a</text>
<text x="121.2" y="120.7">g</text>
<text x="122" y="123.2">f</text>
<text x="124.7" y="123.2">e</text>
<text x="127.3" y="123.2">d</text>
<text x="130.1" y="123.2">c</text>
<text x="132.6" y="123.2">b</text>
<text x="133.5" y="120.7">a</text>
<text x="141.9" y="120.7">g</text>
<text x="142.7" y="123.2">f</text>
<text x="145.5" y="123.2">e</text>
<text x="148.1" y="123.2">d</text>
<text x="150.8" y="123.2">c</text>
<text x="153.4" y="123.2">b</text>
<text x="154.2" y="120.7">a</text>
<text x="85.4" y="130.8">R1</text>
<text x="96.5" y="130.8">R2</text>
<text x="102" y="126">2</text>
<text x="102" y="130.8">R5</text>
<text x="104.8" y="126">4</text>
<text x="107.6" y="126">5</text>
<text x="110.3" y="126">7</text>
<text x="113.1" y="126">9</text>
<text x="122.8" y="126">2</text>
<text x="125.5" y="126">4</text>
<text x="128.3" y="126">5</text>
<text x="131.1" y="126">7</text>
<text x="133.8" y="126">9</text>
<text x="143.5" y="126">2</text>
<text x="146.3" y="126">4</text>
<text x="149" y="126">5</text>
<text x="151.8" y="126">7</text>
<text x="154.6" y="126">9</text>
<text x="196.1" y="129.4">R7</text>
<text x="85.6" y="135.1" transform="rotate(-90 85.6 135.1)">47k</text>
<text x="87.6" y="136.7">T3</text>
<text x="96.7" y="136.1" transform="rotate(-90 96.7 136.1)">100k</text>
<text x="102.2" y="136.1" transform="rotate(-90 102.2 136.1)">560k</text>
<text x="112.9" y="133.3">20</text>
<text x="115.7" y="133.3">19</text>
<text x="116.2" y="137.1" transform="rotate(-90 116.2 137.1)">AB</text>
<text x="119.8" y="133.3">22</text>
<text x="120.4" y="137.1" transform="rotate(-90 120.4 137.1)">G3</text>
<text x="122.6" y="133.3">17</text>
<text x="123.2" y="137.3" transform="rotate(-90 123.2 137.3)">F 3</text>
<text x="125.3" y="133.3">18</text>
<text x="125.9" y="136.9" transform="rotate(-90 125.9 136.9)">E3</text>
<text x="128.1" y="133.3">15</text>
<text x="128.7" y="136.9" transform="rotate(-90 128.7 136.9)">D3</text>
<text x="130.9" y="133.3">24</text>
<text x="131.5" y="136.9" transform="rotate(-90 131.5 136.9)">C3</text>
<text x="133.6" y="133.3">16</text>
<text x="134.2" y="136.9" transform="rotate(-90 134.2 136.9)">B3</text>
<text x="136.4" y="133.3">23</text>
<text x="137" y="136.9" transform="rotate(-90 137 136.9)">A3</text>
<text x="140.5" y="133.3">25</text>
<text x="141.1" y="137.1" transform="rotate(-90 141.1 137.1)">G2</text>
<text x="143.3" y="133.3">13</text>
<text x="143.9" y="136.7" transform="rotate(-90 143.9 136.7)">F2</text>
<text x="146.1" y="133.3">14</text>
<text x="146.7" y="136.9" transform="rotate(-90 146.7 136.9)">E2</text>
<text x="149" y="133.3">9</text>
<text x="149.4" y="136.9" transform="rotate(-90 149.4 136.9)">D2</text>
<text x="151.6" y="133.3">10</text>
<text x="152.2" y="136.9" transform="rotate(-90 152.2 136.9)">C2</text>
<text x="154.4" y="133.3">11</text>
<text x="155" y="136.9" transform="rotate(-90 155 136.9)">B2</text>
<text x="157.1" y="133.3">12</text>
<text x="157.7" y="136.9" transform="rotate(-90 157.7 136.9)">A2</text>
<text x="161.5" y="133.3">7</text>
<text x="161.9" y="137.1" transform="rotate(-90 161.9 137.1)">G1</text>
<text x="164.2" y="133.3">6</text>
<text x="164.6" y="136.7" transform="rotate(-90 164.6 136.7)">F1</text>
<text x="167" y="133.3">8</text>
<text x="167.4" y="136.9" transform="rotate(-90 167.4 136.9)">E1</text>
<text x="169.8" y="133.3">2</text>
<text x="170.2" y="136.9" transform="rotate(-90 170.2 136.9)">D1</text>
<text x="172.3" y="133.3">3</text>
<text x="172.9" y="136.9" transform="rotate(-90 172.9 136.9)">C1</text>
<text x="175.3" y="133.3">4</text>
<text x="175.7" y="136.9" transform="rotate(-90 175.7 136.9)">B1</text>
<text x="178.1" y="133.3">5</text>
<text x="178.5" y="136.9" transform="rotate(-90 178.5 136.9)">A1</text>
<text x="196.3" y="134.7" transform="rotate(-90 196.3 134.7)">820k</text>
<text x="82.1" y="142.2">T2</text>
<text x="98.7" y="141.6">P1</text>
<text x="107.4" y="139.2">31</text>
<text x="110.3" y="140">IN HI</text>
<text x="113.3" y="138.3" transform="rotate(-90 113.3 138.3)">POL</text>
<text x="174.3" y="143">REF HI</text>
<text x="177.3" y="140.2">V</text>
<text x="181.2" y="141.8">36</text>
<text x="181.2" y="139.1">1</text>
<text x="187.6" y="141.6">P1</text>
<text x="196.1" y="141.8">R8</text>
<text x="103.4" y="148.3">50k</text>
<text x="107.4" y="146.2">37</text>
<text x="110.3" y="147.3">TEST</text>
<text x="173.9" y="149.9">REF LO</text>
<text x="181.2" y="148.7">35</text>
<text x="196.3" y="147.2" transform="rotate(-90 196.3 147.2)">100k</text>
<text x="107.4" y="151.7">30</text>
<text x="110.3" y="152.5">IN LO</text>
<text x="112.3" y="155.6">COMM</text>
<text x="119.8" y="155.6">BP</text>
<text x="129.9" y="155.4" transform="rotate(-90 129.9 155.4)">OSC 1</text>
<text x="135.4" y="155.4" transform="rotate(-90 135.4 155.4)">OSC 2</text>
<text x="140.9" y="155.4" transform="rotate(-90 140.9 155.4)">OSC 3</text>
<text x="149.2" y="155.6" transform="rotate(-90 149.2 155.6)">C REF</text>
<text x="154.8" y="155.6" transform="rotate(-90 154.8 155.6)">C REF</text>
<text x="161.7" y="155.3" transform="rotate(-90 161.7 155.3)">A/Z</text>
<text x="167.2" y="155.4" transform="rotate(-90 167.2 155.4)">BUFF</text>
<text x="172.7" y="155.3" transform="rotate(-90 172.7 155.3)">INT</text>
<text x="177.3" y="152.7">V</text>
<text x="181.2" y="151.5">26</text>
<text x="190.7" y="150.3">50k</text>
<text x="196.1" y="154.3">R9</text>
<text x="115.8" y="158.4">32</text>
<text x="121.4" y="158.4">21</text>
<text x="129.7" y="158.4">40</text>
<text x="135.2" y="158.4">39</text>
<text x="135.2" y="161.2">R11</text>
<text x="140.7" y="158.4">38</text>
<text x="149" y="158.4">34</text>
<text x="150.2" y="161.2">C4</text>
<text x="154.6" y="158.4">33</text>
<text x="161.5" y="158.4">29</text>
<text x="167" y="158.4">28</text>
<text x="167" y="161.2">R12</text>
<text x="172.5" y="158.4">27</text>
<text x="196.3" y="158.6" transform="rotate(-90 196.3 158.6)">56k</text>
<text x="91" y="162.6">R3</text>
<text x="91.2" y="166.9" transform="rotate(-90 91.2 166.9)">56k</text>
<text x="96.5" y="162.6">R4</text>
<text x="96.7" y="167.9" transform="rotate(-90 96.7 167.9)">180k</text>
<text x="102" y="162.6">R6</text>
<text x="102.2" y="167.9" transform="rotate(-90 102.2 167.9)">180k</text>
<text x="135.4" y="166.5" transform="rotate(-90 135.4 166.5)">100k</text>
<text x="140.7" y="163">C3</text>
<text x="150.8" y="166.5">100n</text>
<text x="161.5" y="163">C5</text>
<text x="167.2" y="165.5" transform="rotate(-90 167.2 165.5)">47k</text>
<text x="172.5" y="163">C6</text>
<text x="140.7" y="169.3">100p</text>
<text x="161.5" y="169.3">220n</text>
<text x="172.5" y="169.3">220n</text>
<text x="159.5" y="178">5</text>
<text x="168.6" y="178">4</text>
<text x="159.5" y="184.9">7</text>
<text x="168.6" y="184.9">6</text>
<text x="132.8" y="190">1</text>
<text x="147.1" y="191.8">3</text>
<text x="156.2" y="191.8">2</text>
<text x="159.5" y="191.8">9</text>
<text x="168.2" y="191.8">10</text>
<text x="173.7" y="190.2">C1</text>
<text x="182" y="188">D1</text>
<text x="132.8" y="195.8">8</text>
<text x="173.3" y="195.6">47n</text>
<text x="179.9" y="197.1">D2</text>
<text x="187.8" y="197.3">C2</text>
<text x="159.1" y="198.7">11</text>
<text x="168.2" y="198.7">12</text>
<text x="183.6" y="202.3">10µ</text>
<text x="187.8" y="202.3">16V</text>
<text x="92.1" y="204.4">T1</text>
<text x="158.9" y="205.6">14</text>
<text x="168.2" y="205.6">15</text>
<text x="188.7" y="208.8">990085 - 11</text>
</g>
<g font-size="1.4">
<text x="102.4" y="141.8">CW</text>
<text x="190.9" y="141.8">CW</text>
</g>
</svg>
